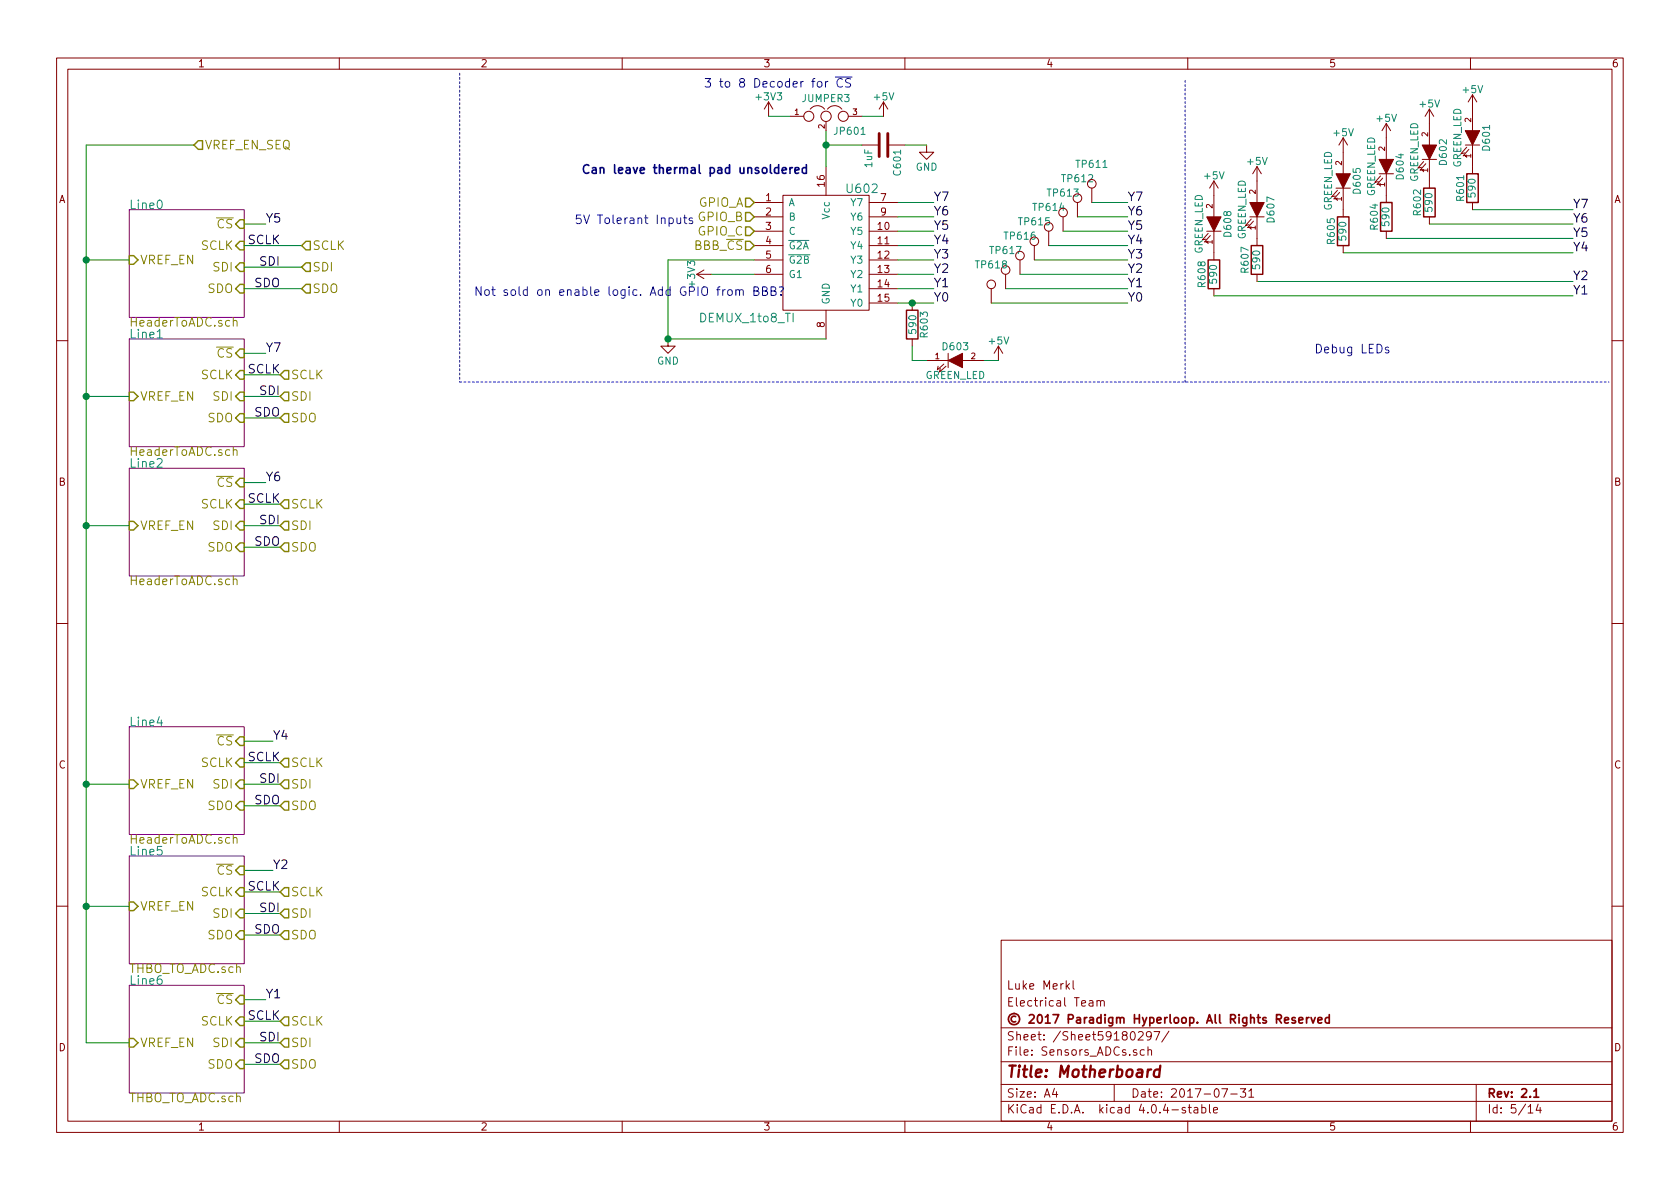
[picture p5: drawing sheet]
<svg xmlns="http://www.w3.org/2000/svg" width="297mm" height="210mm" viewBox="0 0 297 210" stroke-linecap="round" stroke-linejoin="round" font-family="sans-serif">
<g fill="none" stroke="#840000" stroke-width=".18">
<path d="M10 10.3h277v189.9h-277zM12 12.2h273v186.1h-273zM60 10.3v1.9M110 10.3v1.9M135.9 18l-.8 1.3M135.9 18v2.6M135.9 18l.8 1.3M143.3 19.3a1.62 1.62 0 0 1 2.5 0M146.3 19.3a1.62 1.62 0 0 1 2.5 0M156.2 18l-.8 1.3M156.2 18v2.6M156.2 18l.8 1.3"/>
<path d="M160 10.3v1.9M210 10.3v1.9M252.7 19.3v6.3M252.7 19.3l.8 1.3M252.7 19.3l-.7 1.3M260 10.3v1.9M260.3 16.8v6.3M260.3 16.8l.8 1.2M260.3 16.8l-.7 1.2M133.3 35.8h5.1M133.3 38.3h5.1M138.4 34.5h15.3v20.4h-15.3z"/>
<path d="M139.7 20.6h2.4M146 29.5v5M150 20.6h2.4M152.4 25.6h2.8M153.7 35.8h5M153.7 38.3h5M157.2 25.6h2.8M163.8 25.6v1.3h1.3l-1.3 1.3-1.2-1.3h1.2M188 38.3v2.6M190.5 35.8v2.5M193 33.3v2.5M214.6 32v6.3"/>
<path d="M214.6 32l.8 1.3M214.6 32l-.7 1.3M221 38.3h2.5M221.2 38.7l-1 1.2 .7-.2M221.6 39.1l-1 1.2 .6-.2M222.2 29.5v6.3M222.2 38.3v5.1M222.2 29.5l.8 1.2M222.2 29.5l-.7 1.2M236.2 33.3h2.6M236.5 33.6l-1 1.2 .6-.1M236.9 34l-1.1 1.2 .7-.2"/>
<path d="M237.5 24.4v6.3M237.5 33.3v5M237.5 24.4l.8 1.2M237.5 24.4l-.8 1.2M243.8 30.7h2.6M244.1 31.1l-1 1.2 .6-.2M244.5 31.5l-1 1.1 .6-.1M245.1 21.8v6.4M245.1 30.7v5.1M245.1 21.8l.8 1.3M245.1 21.8l-.8 1.3M251.5 28.2h2.5"/>
<path d="M251.7 28.6l-1 1.1 .6-.1M252.1 29l-1 1.1 .6-.1M252.7 28.2v5.1M252.7 38.3v1.3M259.1 25.6h2.5M259.3 26l-1 1.2 .7-.2M259.7 26.4l-1 1.2 .6-.2M260.3 25.6v5.1M260.3 35.8v1.3M118.1 59.9v1.3h1.3l-1.3 1.3-1.3-1.3h1.3M123.2 48.5h2.5M123.2 48.5l1.3 .8"/>
<path d="M124.5 47.7l-1.3 .8M133.3 40.9h5.1M133.3 43.4h5.1M133.3 46h5.1M133.3 48.5h5.1M146 54.9v5M153.7 40.9h5M153.7 43.4h5M153.7 46h5M153.7 48.5h5M153.7 51h5M153.7 53.6h5"/>
<path d="M161.3 53.6v1.3M161.3 59.9v1.3M175.3 51v2.6M177.8 48.5v2.5M180.3 46v2.5M182.9 43.4v2.6M185.4 40.9v2.5M213.4 40.9h2.5M213.6 41.3l-1 1.1 .6-.1M214 41.7l-1 1.1 .6-.1M214.6 40.9v5.1M214.6 51v1.3"/>
<path d="M222.2 48.5v1.3M237.5 43.4v1.3M245.1 40.9v1.3M10 60.2h2M163.8 63.7h3.8M166.9 64.4l-1.2 1 .2-.6M167.3 64.8l-1.2 1 .1-.7M167.6 62.5v2.5M170.2 63.7h3.8M176.5 61.2l-.7 1.3M176.5 61.2v2.5M176.5 61.2l.8 1.3"/>
<path d="M285 60.2h2M10 110.3h2M285 110.3h2M10 160.2h2M177 166.3h108v32h-108zM188.7 174.4l.4 .5M189.1 173.9l-.6 .6M189.7 173.4v1.3l.2 .2M192.6 177h.6v.9M193.2 177.3l-.4 .1-.3 .2 .3 .3 .4-.1M194 177.1l.2-.2 .3 .1 .1 .9M194 176.9v1"/>
<path d="M194.6 177.1a.36 .36 0 0 1 .3-.2 .36 .36 0 0 1 .3 .2v.8M285 160.2h2M60 198.3v1.9M110 198.3v1.9M160 198.3v1.9M177 194.8h108M177 191.8h108M177 187.8h108M177 181.8h108M186.4 192.5l-.3 1h.9M186.8 193v1M197 191.8v3"/>
<path d="M201.3 182.6l.2-.2h.4l.2 .4-.9 1.1h.9M202.3 185.7l-.4-.1-.3 .3 .1 .6 .2 .1 .4-.1M203 185.7l.2-.1 .4 .1v.9M203 185.1v1.5M203.6 183.1l-.3 .3h-.3l-.3-.3v-.4l.1-.2 .5-.1 .2 .2a1.19 1.19 0 0 1-.2 1.2l-.5 .1M204 182.4h1.1l-.7 1.5M206.7 182.3l-1.3 2M209.6 195.9a.37 .37 0 0 0-.6 .1l.1 .3 .5 .1 .1 .1-.3 .3-.4-.1M210 198.3v1.9M210.1 195.8h.5M210.3 195.3v1.3l.3 .2M211.2 195.9h.5l.1 .9"/>
<path d="M211.8 196.2l-.5 .1-.2 .2 .2 .3 .5-.1M212.5 195.9l.4-.1 .3 .3-.1 .6h-.6M212.5 195.3v1.5M213.8 195.3v1.3l.2 .2M214.6 196.3l.7-.1-.1-.3-.4-.1-.2 .2v.7h.6M216 192.5h1l-.6 1.5M217.6 193.5h1.1M219.3 192.5h.9l-.5 .6 .5 .1v.7l-.2 .1-.7-.1M220.8 193l.4-.5v1.5M220.8 194h.9M260 198.3v1.9M261 191.8v6.5"/>
<path d="M270.2 196.8h.8M272 195.2l-.4 1.1h.9M272.3 195.8v1"/>
<circle cx="143" cy="20.6" r=".89"/>
<circle cx="146" cy="20.6" r=".91"/>
<circle cx="149.1" cy="20.6" r=".89"/>
<circle cx="188" cy="37.6" r=".76"/>
<circle cx="190.5" cy="35" r=".76"/>
<circle cx="193" cy="32.5" r=".76"/>
<circle cx="175.3" cy="50.3" r=".76"/>
<circle cx="177.8" cy="47.7" r=".76"/>
<circle cx="180.3" cy="45.2" r=".76"/>
<circle cx="182.9" cy="42.7" r=".76"/>
<circle cx="185.4" cy="40.1" r=".76"/>
</g>
<path d="M231 179.9v1M231.4 179.9l-.4 .3M231.8 179.9l.4 1 .3-1M235 179.4v1.5M227.1 180.4l.7-.1v-.3l-.4-.1-.3 .2 .1 .7h.6M229 180a.37 .37 0 0 0-.6 .1l.1 .3 .5 .1 .1 .1-.2 .3-.5-.1M229.6 180.4l.8-.1-.1-.3-.4-.1-.3 .2 .1 .7h.6M233 180.4l.7-.1v-.3l-.5-.1-.2 .2 .1 .7h.6M235 180l-.4-.1-.3 .3 .1 .6 .2 .1 .4-.1M271.2 193l.4-.5v1.5M271.2 194h.9" fill="none" stroke="#840000" stroke-width=".3"/>
<path d="M205.1 189.2a.7 .7 0 0 0-1 .3v.8l.2 .1 .6-.1M205.2 188.4l-.3 2" fill="none" stroke="#840000" stroke-width=".41"/>
<path d="M22.9 37.1h20.3v19h-20.3zM22.9 59.9h20.3v19.1h-20.3zM22.9 82.8h20.3v19h-20.3zM22.9 128.5h20.3v19.1h-20.3zM22.9 151.4h20.3v19h-20.3zM22.9 174.2h20.3v19.1h-20.3z" fill="none" stroke="#840084" stroke-width=".18"/>
<path d="M27.8 59.8h.9M139.4 42.5h3.6M139.4 45.1h3.8M28.2 126.7l-.4 1.1h1" fill="none" stroke="#008484" stroke-width=".18"/>
<path d="M41.2 56.8l.1-.1a.36 .36 0 0 1 .6 .2v.8M41.2 79.7l.1-.1a.36 .36 0 0 1 .6 .2v.7M41.2 102.5h.1a.36 .36 0 0 1 .6 .1v.8M41.2 148.3l.1-.1a.36 .36 0 0 1 .6 .1v.8" fill="none" stroke="#848400" stroke-width=".18"/>
<g fill="none" stroke="#848400" stroke-width=".25">
<path d="M34.3 25.6l.8-.7h.7v1.5h-.7zM41.7 39.6l.7-.7h.8v1.5h-.8zM131.8 35h.8l.7 .8-.7 .8h-.8zM131.8 37.6h.8l.7 .7-.7 .8h-.8zM22.9 45.2h.7l.8 .8-.8 .7h-.7zM41.7 51l.7-.7h.8v1.5h-.8zM42.4 42.7h.8v1.5h-.8l-.7-.8zM42.4 46.5h.8v1.5h-.8l-.7-.8zM53.3 51l.8-.7h.8v1.5h-.8zM54.1 42.7h.8v1.5h-.8l-.8-.8zM54.1 46.5h.8v1.5h-.8l-.8-.8zM131.8 40.1h.8l.7 .8-.7 .8h-.8z"/>
<path d="M131.8 42.7h.8l.7 .7-.7 .8h-.8zM22.9 69.3h.7l.8 .8-.8 .8h-.7zM41.7 62.5l.7-.8h.8v1.5h-.8zM41.7 66.3l.7-.8h.8v1.6h-.8zM42.4 69.3h.8v1.6h-.8l-.7-.8zM42.4 73.1h.8v1.6h-.8l-.7-.8zM49.5 66.3l.8-.8h.8v1.6h-.8zM50.3 69.3h.8v1.6h-.8l-.8-.8zM50.3 73.1h.8v1.6h-.8l-.8-.8zM22.9 92.2h.7l.8 .8-.8 .7h-.7zM41.7 85.3l.7-.7h.8v1.5h-.8zM41.7 96.8l.7-.8h.8v1.5h-.8z"/>
<path d="M42.4 88.4h.8v1.5h-.8l-.7-.8zM42.4 92.2h.8v1.5h-.8l-.7-.7zM49.5 93l.8-.8h.8v1.5h-.8zM50.3 88.4h.8v1.5h-.8l-.8-.8zM50.3 96h.8v1.5h-.8l-.8-.7zM22.9 137.9h.7l.8 .8-.8 .7h-.7zM42.4 130.3h.8v1.5h-.8l-.7-.7zM42.4 134.1h.8v1.5h-.8l-.7-.7zM42.4 137.9h.8v1.5h-.8l-.7-.7zM49.5 134.9l.8-.8h.8v1.5h-.8zM50.3 137.9h.8v1.5h-.8l-.8-.7zM22.9 159.5h.7l.8 .8-.8 .7h-.7z"/>
<path d="M42.4 141.7h.8v1.6h-.8l-.7-.8zM42.4 153.2h.8v1.5h-.8l-.7-.8zM42.4 157h.8v1.5h-.8l-.7-.8zM50.3 141.7h.8v1.6h-.8l-.8-.8zM50.3 157h.8v1.5h-.8l-.8-.8zM41.7 161.5l.7-.7h.8v1.5h-.8zM42.4 164.6h.8v1.5h-.8l-.7-.8zM42.4 176h.8v1.5h-.8l-.7-.7zM42.4 179.8h.8v1.6h-.8l-.7-.8zM49.5 161.5l.8-.7h.8v1.5h-.8zM50.3 164.6h.8v1.5h-.8l-.8-.8zM50.3 179.8h.8v1.6h-.8l-.8-.8z"/>
<path d="M22.9 183.6h.7l.8 .8-.8 .8h-.7zM41.7 184.4l.7-.8h.8v1.6h-.8zM42.4 187.4h.8v1.6h-.8l-.7-.8zM49.5 184.4l.8-.8h.8v1.6h-.8zM49.5 188.2l.8-.8h.8v1.6h-.8z"/>
</g>
<g fill="none" stroke="#008400" stroke-width=".18">
<path d="M34.3 25.6h-19.1v158.8h7.7M43.2 39.6h3.8M135.9 20.6h3.8M146 23.1v6.4M146 25.6h6.4M152.4 20.6h3.8M158.7 35.8h6.4M158.7 38.3h6.4M160 25.6h3.8M190.5 38.3h8.9M193 35.8h6.4M252.7 39.6h25.4"/>
<path d="M260.3 37.1h17.8M15.2 46h7.7M43.2 43.4h10.1M43.2 47.2h10.1M43.2 51h10.1M125.7 48.5h7.6M133.3 46h-15.2v13.9h27.9M158.7 43.4h6.4M158.7 51h6.4M158.7 48.5h6.4M158.7 40.9h6.4M158.7 46h6.4"/>
<path d="M158.7 53.6h6.4M175.3 53.6h24.1M177.8 51h21.6M180.3 48.5h19.1M182.9 46h16.5M185.4 43.4h14M188 40.9h11.4M214.6 52.3h63.5M222.2 49.8h55.9M237.5 44.7h40.6M245.1 42.2h33M15.2 70.1h7.7"/>
<path d="M43.2 66.3h6.3M43.2 70.1h6.3M43.2 73.9h6.3M43.2 62.5h3.8M161.3 61.2v2.5h2.5M174 63.7h2.5M15.2 93h7.7M43.2 89.1h6.3M43.2 93h6.3M43.2 96.8h6.3M43.2 85.3h3.8M15.2 138.7h7.7"/>
<path d="M43.2 134.9h6.3M43.2 138.7h6.3M43.2 131.1h5.1M43.2 142.5h6.3M43.2 157.7h6.3M43.2 153.9h5.1M15.2 160.3h7.7M43.2 161.5h6.3M43.2 165.3h6.3M43.2 176.8h3.8M43.2 180.6h6.3M43.2 184.4h6.3"/>
<path d="M43.2 188.2h6.3"/>
</g>
<path d="M81.3 12.9v54.7M209.5 14.2v53.4M81.3 67.6h203.2" fill="none" stroke="#0000c2" stroke-width=".18" stroke-dasharray=".3 .4"/>
<g fill="none" stroke="#0000c2" stroke-width=".18">
<path d="M145.9 14.4v1M146.4 14.4l-.3 .1-.2 .2M147.7 13.6h3M148.9 14a.62 .62 0 0 0-.7 0 .62 .62 0 0 0-.2 .8 .58 .58 0 0 0 .3 .5 .58 .58 0 0 0 .6 0M150.4 14a.62 .62 0 0 0-.8 0v.5l.7 .3v.5a.62 .62 0 0 1-.8 0M119.7 38.5v.8a.38 .38 0 0 0 .6 .1M120.3 38.5v1M120.9 38.5h.5M121.1 38v1.3l.3 .2M122.4 38.6l-.3-.1-.3 .3 .1 .2 .5 .1v.4h-.6M128.7 51.4l.3-.2 .4 .2 .1 .6-.2 .2h-.3l-.3-.1zM130.1 51.4l.1-.1a.36 .36 0 0 1 .6 .2v.7"/>
<path d="M130.1 51.2v1M130.8 51.5a.35 .35 0 0 1 .3-.3 .35 .35 0 0 1 .3 .3v.7M133.3 51.5l.7-.1 .1-.3-.1-.2-.2-.2h-.5v1.5h.6l.2-.1 .1-.4-.4-.2M134.8 51.5l.7-.1 .1-.3v-.2l-.3-.2h-.5v1.5h.6l.2-.1 .1-.4-.4-.2M136.3 51.5l.7-.1 .2-.3-.1-.2-.2-.2h-.6v1.5h.6l.3-.1v-.4l-.3-.2M137.8 50.8l.5-.1a.39 .39 0 0 1 .2 .4 .39 .39 0 0 1-.3 .4l-.1 .2M138.1 52.1v.1M245.5 61.5l-.3-.1-.3 .2 .1 .2 .5 .2v.3h-.6"/>
</g>
<path d="M155.4 23.6v4.1M157 23.6v4.1" fill="none" stroke="#840000" stroke-width=".51"/>
<g fill="#008400" stroke="#008400" stroke-width=".25">
<circle cx="146.1" cy="25.6" r=".51"/>
<circle cx="161.3" cy="53.6" r=".51"/>
<circle cx="118.1" cy="59.9" r=".51"/>
<circle cx="15.2" cy="160.3" r=".51"/>
<circle cx="15.2" cy="138.7" r=".51"/>
<circle cx="15.2" cy="46" r=".51"/>
<circle cx="15.2" cy="70.1" r=".51"/>
<circle cx="15.2" cy="93" r=".51"/>
</g>
<path d="M236.5 38.3h2v5.1h-2zM244.1 35.8h2v5.1h-2zM251.7 33.3h2v5h-2zM259.3 30.7h2.1v5.1h-2.1zM160.3 54.9h2v5h-2zM213.6 46h2v5h-2zM221.2 43.4h2.1v5.1h-2.1z" fill="none" stroke="#840000" stroke-width=".25"/>
<g fill="#840000" stroke="#840000" stroke-width=".18">
<path d="M167.6 63.7l2.6-1.2v2.5z"/>
<path d="M259.1 23.1h2.5l-1.3 2.5z"/>
<path d="M251.5 25.6h2.5l-1.3 2.6z"/>
<path d="M243.8 28.2h2.6l-1.3 2.5z"/>
<path d="M236.2 30.7h2.6l-1.3 2.6z"/>
<path d="M221 35.8h2.5l-1.3 2.5z"/>
<path d="M213.4 38.3h2.5l-1.3 2.6z"/>
</g>
<path d="M138.3 30.1l.7-.1v-.3l-.5-.1-.2 .3 .1 .7h.6M139.7 29.6v1.1M140.1 29.6l-.3 .1-.1 .2M140.5 30.1l.8-.1-.1-.3-.4-.1-.3 .3 .1 .7h.6M142.6 29.7a.48 .48 0 0 0-.7 .1v.7a.48 .48 0 0 0 .7 .1M142.6 29.1v1.6" fill="none" stroke="#0000c2" stroke-width=".3"/>
<text font-size="2.8" fill="#840000" x="178" y="190.5">Title: Motherboard</text>
<g font-size="2.1" fill="#0000c2">
<text x="124.5" y="15.5">3 to 8 Decoder for CS</text>
<text x="102.9" y="30.7">Can leave thermal pad unsoldered</text>
<text x="101.6" y="39.6">5V Tolerant Inputs</text>
<text x="83.8" y="52.3">Not sold on enable logic. Add GPIO from BBB?</text>
<text x="232.4" y="62.5">Debug LEDs</text>
</g>
<g font-size="2.1" fill="#848400">
<text x="36.2" y="26.4">VREF_EN_SEQ</text>
<text x="38.3" y="40.4">CS</text>
<text x="123.4" y="36.6">GPIO_A</text>
<text x="123.4" y="39.1">GPIO_B</text>
<text x="123.4" y="41.7">GPIO_C</text>
<text x="24.8" y="46.7">VREF_EN</text>
<text x="35.5" y="44.2">SCLK</text>
<text x="55.3" y="44.2">SCLK</text>
<text x="122.7" y="44.2">BBB_CS</text>
<text x="36.7" y="51.8">SDO</text>
<text x="37.7" y="48">SDI</text>
<text x="55.3" y="48">SDI</text>
<text x="55.3" y="51.8">SDO</text>
<text x="22.9" y="57.8">HeaderToADC.sch</text>
<text x="38.3" y="63.2">CS</text>
<text x="24.8" y="70.9">VREF_EN</text>
<text x="35.5" y="67.1">SCLK</text>
<text x="37.7" y="70.9">SDI</text>
<text x="51.5" y="67.1">SCLK</text>
<text x="51.5" y="70.9">SDI</text>
<text x="36.7" y="74.7">SDO</text>
<text x="51.5" y="74.7">SDO</text>
<text x="22.9" y="80.6">HeaderToADC.sch</text>
<text x="35.5" y="89.9">SCLK</text>
<text x="38.3" y="86.1">CS</text>
<text x="51.5" y="89.9">SCLK</text>
<text x="24.8" y="93.7">VREF_EN</text>
<text x="37.7" y="93.7">SDI</text>
<text x="51.5" y="93.7">SDI</text>
<text x="36.7" y="97.5">SDO</text>
<text x="51.5" y="97.5">SDO</text>
<text x="22.9" y="103.5">HeaderToADC.sch</text>
<text x="38.3" y="131.8">CS</text>
<text x="35.5" y="135.6">SCLK</text>
<text x="51.5" y="135.6">SCLK</text>
<text x="24.8" y="139.4">VREF_EN</text>
<text x="36.7" y="143.3">SDO</text>
<text x="37.7" y="139.4">SDI</text>
<text x="51.5" y="139.4">SDI</text>
<text x="51.5" y="143.3">SDO</text>
<text x="22.9" y="149.2">HeaderToADC.sch</text>
<text x="38.3" y="154.7">CS</text>
<text x="24.8" y="161">VREF_EN</text>
<text x="35.5" y="158.5">SCLK</text>
<text x="51.5" y="158.5">SCLK</text>
<text x="36.7" y="166.1">SDO</text>
<text x="37.7" y="162.3">SDI</text>
<text x="51.5" y="162.3">SDI</text>
<text x="51.5" y="166.1">SDO</text>
<text x="22.9" y="172.1">THBO_TO_ADC.sch</text>
<text x="38.3" y="177.5">CS</text>
<text x="24.8" y="185.2">VREF_EN</text>
<text x="35.5" y="181.4">SCLK</text>
<text x="37.7" y="185.2">SDI</text>
<text x="51.5" y="181.4">SCLK</text>
<text x="51.5" y="185.2">SDI</text>
<text x="36.7" y="189">SDO</text>
<text x="51.5" y="189">SDO</text>
<text x="22.9" y="194.9">THBO_TO_ADC.sch</text>
</g>
<g font-size="2.1" fill="#008484">
<text x="149.9" y="34.1">U602</text>
<text x="22.9" y="37">Line0</text>
<text x="22.9" y="59.8">Line1</text>
<text x="124" y="57">DEMUX_1to8_TI</text>
<text x="22.9" y="82.7">Line2</text>
<text x="22.9" y="128.4">Line4</text>
<text x="22.9" y="151.3">Line5</text>
<text x="22.9" y="174.1">Line6</text>
</g>
<g font-size="2.1">
<text x="165.1" y="35.6">Y7</text>
<text x="199.4" y="35.6">Y7</text>
<text x="47" y="39.4">Y5</text>
<text x="165.1" y="40.6">Y5</text>
<text x="165.1" y="38.1">Y6</text>
<text x="199.4" y="40.6">Y5</text>
<text x="199.4" y="38.1">Y6</text>
<text x="278.1" y="41.9">Y5</text>
<text x="278.1" y="39.4">Y6</text>
<text x="278.1" y="36.8">Y7</text>
<text x="43.8" y="43.2">SCLK</text>
<text x="46" y="47">SDI</text>
<text x="165.1" y="45.7">Y3</text>
<text x="165.1" y="43.2">Y4</text>
<text x="199.4" y="45.7">Y3</text>
<text x="199.4" y="43.2">Y4</text>
<text x="278.1" y="44.4">Y4</text>
<text x="44.9" y="50.8">SDO</text>
<text x="165.1" y="53.3">Y0</text>
<text x="165.1" y="50.8">Y1</text>
<text x="165.1" y="48.3">Y2</text>
<text x="199.4" y="53.3">Y0</text>
<text x="199.4" y="50.8">Y1</text>
<text x="199.4" y="48.3">Y2</text>
<text x="278.1" y="52.1">Y1</text>
<text x="278.1" y="49.5">Y2</text>
<text x="47" y="62.2">Y7</text>
<text x="43.8" y="66">SCLK</text>
<text x="46" y="69.8">SDI</text>
<text x="44.9" y="73.7">SDO</text>
<text x="43.8" y="88.9">SCLK</text>
<text x="47" y="85.1">Y6</text>
<text x="46" y="92.7">SDI</text>
<text x="44.9" y="96.5">SDO</text>
<text x="48.3" y="130.8">Y4</text>
<text x="43.8" y="134.6">SCLK</text>
<text x="44.9" y="142.2">SDO</text>
<text x="46" y="138.4">SDI</text>
<text x="48.3" y="153.7">Y2</text>
<text x="43.8" y="157.5">SCLK</text>
<text x="46" y="161.3">SDI</text>
<text x="44.9" y="165.1">SDO</text>
<text x="47" y="176.5">Y1</text>
<text x="43.8" y="180.3">SCLK</text>
<text x="46" y="184.1">SDI</text>
<text x="44.9" y="188">SDO</text>
</g>
<g font-size="2.1" fill="#840000">
<text x="178" y="178">Electrical Team</text>
<text x="178" y="175">Luke Merkl</text>
<text x="178" y="184">Sheet: /Sheet59180297/</text>
<text x="178" y="181">© 2017 Paradigm Hyperloop. All Rights Reserved</text>
<text x="178" y="186.7">File: Sensors_ADCs.sch</text>
<text x="178" y="196.9">KiCad E.D.A. kicad 4.0.4-stable</text>
<text x="178" y="194.1">Size: A4</text>
<text x="200" y="194.1">Date: 2017-07-31</text>
<text x="263" y="194.1">Rev: 2.1</text>
<text x="263" y="196.9">Id: 5/14</text>
</g>
<g font-size="1.8" fill="#840000">
<text x="35" y="11.9">1</text>
<text x="85" y="11.9">2</text>
<text x="135" y="11.9">3</text>
<text x="185" y="11.9">4</text>
<text x="235" y="11.9">5</text>
<text x="285" y="11.9">6</text>
<text x="10.4" y="35.9">A</text>
<text x="135.4" y="35.6">1</text>
<text x="145.8" y="33" transform="rotate(-90 145.8 33)">16</text>
<text x="155.7" y="35.6">7</text>
<text x="285.4" y="35.9">A</text>
<text x="135.4" y="38.1">2</text>
<text x="135.4" y="40.6">3</text>
<text x="155.2" y="40.6">10</text>
<text x="155.7" y="38.1">9</text>
<text x="135.4" y="43.2">4</text>
<text x="135.4" y="45.7">5</text>
<text x="155.2" y="43.2">11</text>
<text x="155.2" y="45.7">12</text>
<text x="135.4" y="48.3">6</text>
<text x="155.2" y="48.3">13</text>
<text x="155.2" y="50.8">14</text>
<text x="155.2" y="53.3">15</text>
<text x="145.8" y="57.9" transform="rotate(-90 145.8 57.9)">8</text>
<text x="10.4" y="85.9">B</text>
<text x="285.4" y="85.9">B</text>
<text x="10.4" y="135.9">C</text>
<text x="285.4" y="135.9">C</text>
<text x="10.4" y="185.9">D</text>
<text x="285.4" y="185.9">D</text>
<text x="35" y="199.9">1</text>
<text x="85" y="199.9">2</text>
<text x="135" y="199.9">3</text>
<text x="185" y="199.9">4</text>
<text x="235" y="199.9">5</text>
<text x="285" y="199.9">6</text>
</g>
<g font-size="1.8" fill="#008484">
<text x="133.8" y="17.7">+3V3</text>
<text x="154.6" y="17.7">+5V</text>
<text x="258.7" y="16.5">+5V</text>
<text x="141.9" y="18">JUMPER3</text>
<text x="147.7" y="23.8">JP601</text>
<text x="243.5" y="21.5">+5V</text>
<text x="251.1" y="19">+5V</text>
<text x="154.2" y="29.6" transform="rotate(-90 154.2 29.6)">1uF</text>
<text x="190.4" y="29.7">TP611</text>
<text x="220.6" y="29.2">+5V</text>
<text x="235.9" y="24.1">+5V</text>
<text x="255.8" y="29" transform="rotate(-90 255.8 29)">D602</text>
<text x="258.3" y="29.8" transform="rotate(-90 258.3 29.8)">GREEN_LED</text>
<text x="263.4" y="26.5" transform="rotate(-90 263.4 26.5)">D601</text>
<text x="159.3" y="30.9" transform="rotate(-90 159.3 30.9)">C601</text>
<text x="161.9" y="30.2">GND</text>
<text x="185.4" y="34.7">TP613</text>
<text x="187.9" y="32.2">TP612</text>
<text x="213" y="31.7">+5V</text>
<text x="240.6" y="34.1" transform="rotate(-90 240.6 34.1)">D605</text>
<text x="243.1" y="34.8" transform="rotate(-90 243.1 34.8)">GREEN_LED</text>
<text x="248.2" y="31.6" transform="rotate(-90 248.2 31.6)">D604</text>
<text x="250.7" y="32.3" transform="rotate(-90 250.7 32.3)">GREEN_LED</text>
<text x="258.9" y="35.4" transform="rotate(-90 258.9 35.4)">R601</text>
<text x="260.9" y="34.7" transform="rotate(-90 260.9 34.7)">590</text>
<text x="139.4" y="36.4">A</text>
<text x="139.4" y="39">B</text>
<text x="139.4" y="41.5">C</text>
<text x="146.7" y="38.7" transform="rotate(-90 146.7 38.7)">Vcc</text>
<text x="150.5" y="36.4">Y7</text>
<text x="150.5" y="39">Y6</text>
<text x="150.5" y="41.5">Y5</text>
<text x="180.3" y="39.8">TP615</text>
<text x="182.8" y="37.3">TP614</text>
<text x="217.7" y="41.7" transform="rotate(-90 217.7 41.7)">D608</text>
<text x="225.3" y="39.2" transform="rotate(-90 225.3 39.2)">D607</text>
<text x="235.5" y="37.4" transform="rotate(-90 235.5 37.4)">GREEN_LED</text>
<text x="243.6" y="40.5" transform="rotate(-90 243.6 40.5)">R604</text>
<text x="245.6" y="39.8" transform="rotate(-90 245.6 39.8)">590</text>
<text x="251.2" y="37.9" transform="rotate(-90 251.2 37.9)">R602</text>
<text x="253.3" y="37.3" transform="rotate(-90 253.3 37.3)">590</text>
<text x="139.4" y="44.1">G2A</text>
<text x="139.4" y="46.6">G2B</text>
<text x="150.5" y="44.1">Y4</text>
<text x="150.5" y="46.6">Y3</text>
<text x="172.7" y="47.4">TP618</text>
<text x="175.2" y="44.9">TP617</text>
<text x="177.7" y="42.4">TP616</text>
<text x="212.6" y="45" transform="rotate(-90 212.6 45)">GREEN_LED</text>
<text x="220.2" y="42.5" transform="rotate(-90 220.2 42.5)">GREEN_LED</text>
<text x="222.8" y="47.4" transform="rotate(-90 222.8 47.4)">590</text>
<text x="236" y="43" transform="rotate(-90 236 43)">R605</text>
<text x="238" y="42.4" transform="rotate(-90 238 42.4)">590</text>
<text x="122.9" y="50.6" transform="rotate(-90 122.9 50.6)">+3V3</text>
<text x="139.4" y="49.1">G1</text>
<text x="146.7" y="53.8" transform="rotate(-90 146.7 53.8)">GND</text>
<text x="150.5" y="49.1">Y2</text>
<text x="150.5" y="51.7">Y1</text>
<text x="213.1" y="50.6" transform="rotate(-90 213.1 50.6)">R608</text>
<text x="215.2" y="50" transform="rotate(-90 215.2 50)">590</text>
<text x="220.8" y="48.1" transform="rotate(-90 220.8 48.1)">R607</text>
<text x="150.5" y="54.2">Y0</text>
<text x="162" y="58.9" transform="rotate(-90 162 58.9)">590</text>
<text x="164" y="59.5" transform="rotate(-90 164 59.5)">R603</text>
<text x="116.2" y="64.5">GND</text>
<text x="166.8" y="61.9">D603</text>
<text x="174.9" y="60.9">+5V</text>
<text x="163.5" y="67">GREEN_LED</text>
</g>
<g font-size="1.4" fill="#840000">
<text x="140.5" y="20.3">1</text>
<text x="145.8" y="22.7" transform="rotate(-90 145.8 22.7)">2</text>
<text x="150.8" y="20.3">3</text>
<text x="260.1" y="21.6" transform="rotate(-90 260.1 21.6)">2</text>
<text x="237.2" y="29.2" transform="rotate(-90 237.2 29.2)">2</text>
<text x="244.9" y="26.7" transform="rotate(-90 244.9 26.7)">2</text>
<text x="252.5" y="24.1" transform="rotate(-90 252.5 24.1)">2</text>
<text x="260.1" y="27.9" transform="rotate(-90 260.1 27.9)">1</text>
<text x="222" y="34.3" transform="rotate(-90 222 34.3)">2</text>
<text x="237.2" y="35.6" transform="rotate(-90 237.2 35.6)">1</text>
<text x="244.9" y="33" transform="rotate(-90 244.9 33)">1</text>
<text x="252.5" y="30.5" transform="rotate(-90 252.5 30.5)">1</text>
<text x="214.4" y="36.8" transform="rotate(-90 214.4 36.8)">2</text>
<text x="222" y="40.6" transform="rotate(-90 222 40.6)">1</text>
<text x="214.4" y="43.2" transform="rotate(-90 214.4 43.2)">1</text>
<text x="165.4" y="63.5">1</text>
<text x="171.7" y="63.5">2</text>
</g>
</svg>
